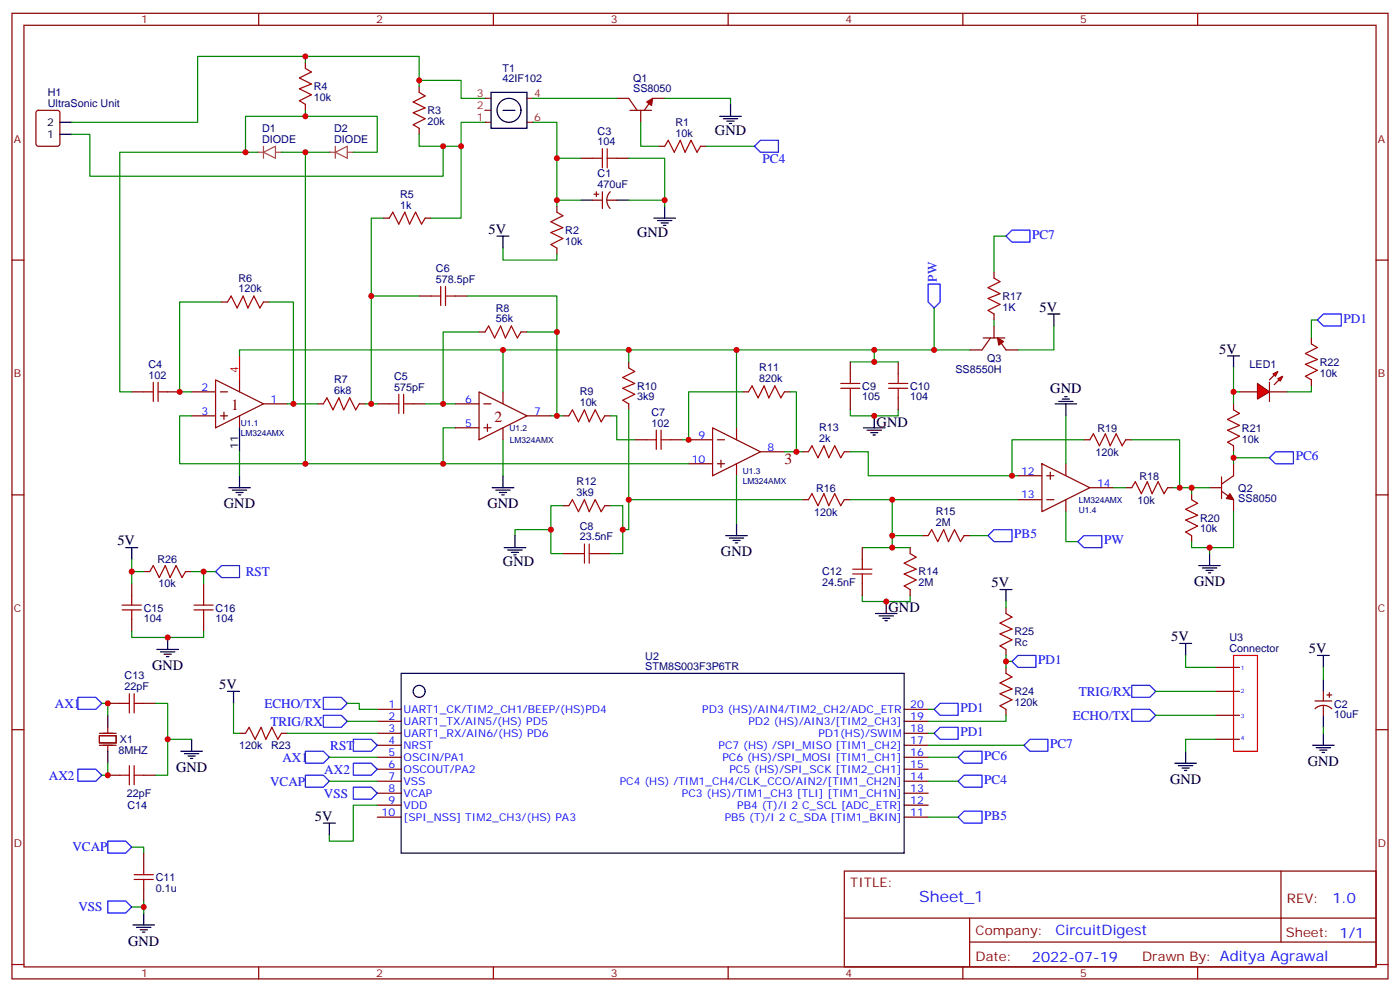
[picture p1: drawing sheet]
<svg xmlns="http://www.w3.org/2000/svg" width="412mm" height="292mm" viewBox="0 0 412 292" stroke-linecap="round" stroke-linejoin="round" font-family="sans-serif">
<g fill="none" stroke="#870000" stroke-width=".35">
<path d="M3.5 3.9h405.4v284.4h-405.4zM7.1 7.4h398.2v277.3h-398.2zM76.2 3.9v3.5M145.3 3.9v3.5M214.5 3.9v3.5M283.6 3.9v3.5M352.8 3.9v3.5M3.5 76.6h3.6M405.3 76.6h3.6M56.4 115.4h7.1M63.5 111.9l14.1 7-14.1 7.1zM64.9 115.4h2.1"/>
<path d="M70.6 111.9v3.5M77.6 118.9h7.1M134.1 118.9h7M141.1 115.4l14.1 7-14.1 7.1zM142.5 118.9h2.1M148.2 115.4v3.5M56.4 122.4h7.1M64.9 122.4h2.1M66 121.4v2.1M70.6 122.4v3.6M134.1 126h7M142.5 126h2.1"/>
<path d="M143.6 124.9v2.1M148.2 126v3.5M155.2 122.4h7.1M202.8 129.5h7.1M202.8 136.6h7.1M209.9 126l14.1 7-14.1 7.1zM211.3 129.5h2.1M211.3 136.6h2.1M212.4 135.5v2.1M217 126v3.5M217 136.6v3.5M224 133h7.1"/>
<path d="M306.9 136.6l14.1 7-14.1 7.1zM309.4 139v2.1M314 136.6v3.5M3.5 145.7h3.6M299.9 147.1h7M299.9 140.1h7M308.3 147.1h2.1M308.3 140.1h2.1M314 147.1v3.6M321 143.6h7.1M405.3 145.7h3.6M3.5 214.9h3.6"/>
<path d="M111.1 208.9h7.1M111.1 212.4h7.1M111.1 215.9h7.1M111.1 219.5h7.1M266.3 208.9h7.1M266.3 212.4h7.1M266.3 215.9h7.1M266.3 219.5h7.1M405.3 214.9h3.6M111.1 223h7.1M111.1 226.5h7.1M111.1 230h7.1"/>
<path d="M111.1 233.6h7.1M111.1 237.1h7.1M266.3 223h7.1M266.3 226.5h7.1M266.3 230h7.1M266.3 233.6h7.1M266.3 237.1h7.1M111.1 240.6h7.1M248.7 256.5h156.6v28.2h-156.6zM266.3 240.6h7.1M377.3 256.5v20.9M248.7 270.4h156.5"/>
<path d="M285.6 277.4h119.6M285.6 270.4v14.1M3.5 284h3.6M76.2 284.7v3.6M145.3 284.7v3.6M214.5 284.7v3.6M283.6 284.7v3.6M352.8 284.7v3.6M405.3 284h3.6"/>
</g>
<path d="M70.6 104.8v7.1" fill="none" stroke="#f00" stroke-width=".35"/>
<g fill="none" stroke="#000" stroke-width=".35">
<path d="M70.6 126v7M118.2 198.3h148.1v52.9h-148.1z"/>
<circle cx="123.5" cy="203.6" r="1.76"/>
</g>
<g fill="#8c2424">
<circle cx="142.9" cy="36" r=".18"/>
<circle cx="142.9" cy="32.5" r=".18"/>
<circle cx="142.9" cy="29" r=".18"/>
<circle cx="157" cy="29" r=".18"/>
<circle cx="157" cy="36" r=".18"/>
</g>
<path d="M142.9 29h1.7M142.9 36h1.7M142.9 32.5h1.7M155.2 29h1.8M155.2 36h1.8" fill="none" stroke="#8c2424" stroke-width=".35"/>
<path d="M144.6 27.2h10.6v10.6h-10.6z" fill="none" stroke="#000" stroke-width=".35"/>
<circle cx="149.9" cy="32.5" r="3.5" fill="#fff" stroke="#000" stroke-width=".35"/>
<path d="M148.2 32.5h3.5" fill="none" stroke="#000" stroke-width=".35"/>
<path d="M77.6 44.8l3.5-1.7v3.5zM77.6 43.1v3.5" fill="none" stroke="#a64a4a" stroke-width=".35"/>
<g fill="#a64a4a">
<circle cx="82.9" cy="44.8" r=".18"/>
<circle cx="75.8" cy="44.8" r=".18"/>
</g>
<path d="M75.8 44.8h1.8M81.1 44.8h1.8M98.8 44.8l3.5-1.7v3.5zM98.8 43.1v3.5" fill="none" stroke="#a64a4a" stroke-width=".35"/>
<g fill="#a64a4a">
<circle cx="104.1" cy="44.8" r=".18"/>
<circle cx="97" cy="44.8" r=".18"/>
</g>
<path d="M97 44.8h1.8M102.3 44.8h1.8" fill="none" stroke="#a64a4a" stroke-width=".35"/>
<g fill="none" stroke="#870000" stroke-width=".35">
<path d="M90 18.4v1.7M10.8 32.7l.5-.2h5.6l.7 .4v9.5l-.4 .6-5.9 .1-.7-.5v-9.4zM90 30.7v1.8M123.5 25.4v1.8M123.5 37.8v1.7M181.7 29h3.5l2.5 3.5M185.6 32.5h6.3M188.7 32.5v3.5M195.8 29h-3.5l-2.5 3.5M171.1 46.6h3.5M174.6 58.9h2.8M175 57.2h1.4"/>
<path d="M175.7 56.5v1.4M177.4 56.5v4.9M178.9 58.9h2.8M179.8 56.5a3.5 3.5 0 0 0-.1 4.9M181.7 46.6h3.5M194 43.1h1.8M206.4 43.1h1.7M112.9 64.2h1.8M125.2 64.2h1.8M164 60.7v1.8M164 73.1v1.7M65.3 88.9h1.7"/>
<path d="M77.6 88.9h1.8M123.5 87.2h3.5M134.1 87.2h3.5M141.1 97.8h1.8M153.5 97.8h1.7M289.6 99.5h6.4M291.7 99.5l-2.4 3.5h-3.5M292.8 80.1v1.8M292.8 92.5v1.7M292.8 96v3.5M293.9 99.5l2.4 3.5h3.6M38.8 115.4h3.5"/>
<path d="M49.4 115.4h3.5M93.5 118.9h1.7M105.8 118.9h1.8M111.1 118.9h3.6M121.7 118.9h3.5M185.2 106.6v1.7M185.2 118.9v1.8M218.7 115.4h1.8M231.1 115.4h1.7M250.5 106.6v3.5M250.5 117.2v3.5M264.6 106.6v3.5"/>
<path d="M264.6 117.2v3.5M165.8 122.4h1.8M178.2 122.4h1.7M187 129.5h3.5M197.6 129.5h3.5M236.4 133h1.7M248.7 133h1.8M319.3 129.5h1.7M331.6 129.5h1.8M363.4 136.6v3.5l-3.6 2.5M165.8 148.9h1.8M178.2 148.9h1.7"/>
<path d="M236.4 147.1h1.7M248.7 147.1h1.8M271.6 157.7h1.8M284 157.7h1.8M331.6 143.6h1.8M344 143.6h1.7M351 145.4v1.7M351 157.7v1.8M356.3 143.6h3.5M359.8 144.7l3.6 2.4v3.6M359.8 140.4v6.4M165.8 163h3.5"/>
<path d="M176.4 163h3.5M254 161.3v3.5M254 171.8v3.6M268.1 161.3v1.7M268.1 173.6v1.8M29.3 216.6h4.9v2.2h-4.9zM29.3 215.9h4.9M29.3 219.5h4.9M31.7 214.2v1.7M31.7 219.5v1.7M387.3 206.4h5M387.4 208.7a3.5 3.5 0 0 1 4.9 0"/>
<path d="M389.8 203.6v2.8M389.8 207.8v2.8M390.9 204.6h1.4M391.6 203.9v1.5"/>
</g>
<g fill="none" stroke="#000" stroke-width=".35">
<path d="M17.6 39.5h3.6M17.6 36h3.6M212 34.3h6.4M213.1 35h4.2M214.1 35.7h2.2M214.8 36.4h.7M215.2 30.7v3.6M171.1 58.9h3.5M181.7 58.9h3.5M146.4 69.5h3.5M148.2 69.5v3.6M192.6 64.2h6.4"/>
<path d="M193.7 64.9h4.2M194.7 65.7h2.1M195.4 66.4h.7M195.8 60.7v3.5M308.7 92.5h3.5M310.4 92.5v3.5M310.8 118.9h6.3M311.9 118.2h4.2M312.9 117.5h2.1M313.6 116.8h.7M314 118.9v3.5M254.4 126h6.3"/>
<path d="M255.4 126.7h4.2M256.5 127.4h2.1M257.2 128.1h.7M257.5 122.4v3.6M67.4 143.6h6.3M68.4 144.3h4.3M69.5 145h2.1M70.2 145.7h.7M70.6 140.1v3.5M145 143.6h6.3M146 144.3h4.3M147.1 145h2.1"/>
<path d="M147.8 145.7h.7M148.2 140.1v3.5M151.7 157.7v3.6M213.8 157.7h6.3M214.8 158.4h4.3M215.9 159.1h2.1M216.6 159.8h.7M217 154.2v3.5M148.5 161.3h6.4M149.6 162h4.2M150.6 162.7h2.2M151.3 163.4h.7"/>
<path d="M261.1 177.1v3.6M353.1 166.5h6.4M354.2 167.3h4.2M355.2 168h2.2M356 168.7h.7M356.3 163v3.5M257.9 180.7h6.3M258.9 181.4h4.3M260 182.1h2.1M260.7 182.8h.7M31.7 210.6v3.6M389.8 200.1v3.5"/>
<path d="M389.8 210.6v3.6M31.7 221.2v3.6"/>
</g>
<g fill="#870000" stroke="#870000" stroke-width=".35">
<path d="M190.5 30l1.8-1-.4 2.1z"/>
<path d="M362.3 145.4l1.1 1.7-2.2-.3z"/>
<path d="M293.9 99.5l1.7 1.1-1.4 1z"/>
</g>
<g fill="none" stroke="#a10000" stroke-width=".35">
<path d="M90 20.1l1.7 1.1-3.5 1.8 3.5 1.7-3.5 1.4 3.5 1.8-3.5 1.8 1.8 1M123.5 27.2l1.7 1.1-3.5 1.7 3.5 1.8-3.5 1.4 3.5 1.8-3.5 1.7 1.8 1.1M174.6 46.6h2.8M177.4 43.8v5.6M178.9 46.6h2.8M178.9 43.8v5.6M195.8 43.1l1-1.8 1.8 3.5 1.8-3.5 1.4 3.5 1.8-3.5 1.7 3.5 1.1-1.7M114.7 64.2l1-1.7 1.8 3.5 1.7-3.5 1.4 3.5 1.8-3.5 1.8 3.5 1-1.8M164 62.5l1.8 1-3.5 1.8 3.5 1.8-3.5 1.4 3.5 1.7-3.5 1.8 1.7 1.1M67 88.9l1.1-1.7 1.7 3.5 1.8-3.5 1.4 3.5 1.8-3.5 1.8 3.5 1-1.8M127 87.2h2.8M129.8 84.3v5.7"/>
<path d="M131.2 87.2h2.9M131.2 84.3v5.7M142.9 97.8l1-1.8 1.8 3.5 1.8-3.5 1.4 3.5 1.7-3.5 1.8 3.5 1.1-1.7M292.8 81.9l1.8 1-3.6 1.8 3.6 1.8-3.6 1.4 3.6 1.7-3.6 1.8 1.8 1.1M42.3 115.4h2.9M45.2 112.6v5.6M46.6 115.4h2.8M46.6 112.6v5.6M95.2 118.9l1.1-1.7 1.8 3.5 1.7-3.5 1.4 3.5 1.8-3.5 1.8 3.5 1-1.8M114.7 118.9h2.8M117.5 116.1v5.6M118.9 118.9h2.8"/>
<path d="M118.9 116.1v5.6M185.2 108.3l1.8 1.1-3.6 1.8 3.6 1.7-3.6 1.4 3.6 1.8-3.6 1.8 1.8 1M220.5 115.4l1-1.8 1.8 3.6 1.8-3.6 1.4 3.6 1.7-3.6 1.8 3.6 1.1-1.8M247.6 114.3h5.7M247.6 112.9h5.7M250.5 110.1v2.8M250.5 114.3v2.9M261.8 114.3h5.6M261.8 112.9h5.6M264.6 110.1v2.8M264.6 114.3v2.9M167.6 122.4l1-1.7 1.8 3.5 1.8-3.5 1.4 3.5 1.7-3.5 1.8 3.5 1.1-1.8"/>
<path d="M190.5 129.5h2.8M193.3 126.7v5.6M194.7 129.5h2.9M194.7 126.7v5.6M238.1 133l1.1-1.7 1.7 3.5 1.8-3.5 1.4 3.5 1.8-3.5 1.7 3.5 1.1-1.8M321 129.5l1.1-1.8 1.7 3.6 1.8-3.6 1.4 3.6 1.8-3.6 1.8 3.6 1-1.8M167.6 148.9l1-1.8 1.8 3.6 1.8-3.6 1.4 3.6 1.7-3.6 1.8 3.6 1.1-1.8M238.1 147.1l1.1-1.7 1.7 3.5 1.8-3.5 1.4 3.5 1.8-3.5 1.7 3.5 1.1-1.8M273.4 157.7l1.1-1.7 1.7 3.5 1.8-3.5 1.4 3.5 1.8-3.5 1.7 3.5 1.1-1.8M333.4 143.6l1-1.7 1.8 3.5 1.8-3.5 1.4 3.5 1.7-3.5 1.8 3.5 1.1-1.8M351 147.1l1.8 1.1-3.6 1.8 3.6 1.7-3.6 1.4 3.6 1.8-3.6 1.8 1.8 1M169.3 163h2.9"/>
<path d="M172.2 160.2v5.6M173.6 163h2.8M173.6 160.2v5.6M251.2 169h5.6M251.2 167.6h5.6M254 164.8v2.8M254 169v2.8M268.1 163l1.8 1.1-3.6 1.7 3.6 1.8-3.6 1.4 3.6 1.8-3.6 1.7 1.8 1.1"/>
</g>
<g fill="none" stroke="#008700" stroke-width=".35">
<path d="M90 16.6v1.8M21.2 39.5h5.3v12.4h104v-8.8M90 32.5v1.8h-17.7v10.5h3.5M90 34.3h21.1v10.5h-7M123.5 25.4v-1.7h12.3v5.3h7.1M123.5 23.7v-7.1h-65.3v19.4h-37M142.9 36h-7.1v7.1h-12.3v-3.6M157 36h7v22.9M157 29h24.7M188.7 36v7.1h5.3M195.8 29h19.4v1.7M72.3 44.8h-37v70.6h3.5"/>
<path d="M82.9 44.8h14.1M90 44.8v91.8h-37.1v-14.2h3.5M135.8 43.1v21.1h-8.8M164 46.6h7.1M171.1 58.9h-7.1v1.8M185.2 46.6h10.6v14.1M185.2 58.9h10.6M208.1 43.1h14.1M112.9 64.2h-3.5v54.7M148.2 73.1v3.5h15.8v-1.8M296.3 69.5h-3.5v10.6M65.3 88.9h-12.4v26.5h3.5"/>
<path d="M79.4 88.9h7v30h-1.7M109.4 87.2h14.1M137.6 87.2h26.4v10.6M141.1 97.8h-10.6v21.1M155.2 97.8h8.8v24.6h-1.7M275.2 90.7v12.3M292.8 94.2v1.8M310.4 96v7h-10.5M86.4 118.9h7.1M107.6 118.9h3.5M125.2 118.9h8.9M148.2 103v12.4"/>
<path d="M185.2 103v3.6M217 103v23M218.7 115.4h-15.9v14.1h-1.7M232.8 115.4h1.8v17.6h-3.5M250.5 106.6h14.1M257.5 103v3.6M285.8 103h-215.2v1.8M70.6 133v7.1M130.5 136.6h72.3M134.1 126h-3.6v10.6h-40.5M148.2 129.5v10.6M164 122.4h1.8"/>
<path d="M179.9 122.4h1.8v7.1h5.3M185.2 120.7v35.3h-1.8M234.6 133h1.8M250.5 120.7v1.7h14.1v-1.7M250.5 133h5.3v7.1h44.1M314 122.4v14.2M319.3 129.5h-21.2v10.6M333.4 129.5h14.1v14.1h-1.8M162.3 156h-10.6v1.7M165.8 148.9h-3.5v14.1h3.5M179.9 148.9h3.5v14.1h-3.5M185.2 147.1h51.2"/>
<path d="M217 140.1v14.1M250.5 147.1h49.4M262.8 147.1v14.2M262.8 157.7h8.8M285.8 157.7h5.2M314 150.7v8.8h3.5M328.1 143.6h3.5M254 175.4v1.7h14.1v-1.7M254 161.3h14.1"/>
</g>
<path d="M298.1 67.8h5.3v3.5h-5.3l-1.8-1.8zM273.4 83.6h3.5v5.3l-1.7 1.8-1.8-1.8zM291 157.7l1.8-1.7h5.3v3.5h-5.3zM317.5 159.5l1.8-1.8h5.3v3.6h-5.3z" fill="none" stroke="#00f" stroke-width=".35"/>
<g fill="#f00" stroke="#870000" stroke-width=".35">
<path d="M370.4 112.9l3.5 2.5-3.5 2.1z"/>
<path d="M373.9 112.6v5.6z"/>
</g>
<g fill="#870000" stroke="#870000" stroke-width=".35">
<path d="M373.9 111.9l1.5-1.4z"/>
<path d="M375.4 113.3l1.4-1.4z"/>
</g>
<g fill="#f00" stroke="#870000" stroke-width=".35">
<path d="M375 110.1l1.4-.7-.7 1.4z"/>
<path d="M376.4 111.5l1.4-.7-.7 1.4z"/>
</g>
<g fill="none" stroke="#870000" stroke-width=".35">
<path d="M386.3 99.5v1.8M363.4 118.9v1.8M365.1 115.4h5.3M373.9 115.4h5.3M386.3 111.9v1.7M363.4 131.3v1.7M38.8 171.8v3.6M42.3 168.3h1.8M54.7 168.3h1.7M60 171.8v3.6M296.3 178.9v1.8M38.8 182.4v3.5"/>
<path d="M60 182.4v3.5M296.3 191.2v1.8M296.3 196.5v1.8M358.1 196.5h7M31.7 207.1h3.6M42.3 207.1h3.6M70.6 215.9h1.7M82.9 215.9h1.8M296.3 208.9v1.7M358.1 210.6h7M358.1 217.7h7M358.1 203.6h7"/>
<path d="M31.7 228.3h3.6M42.3 228.3h3.6M42.3 251.2v3.5M42.3 261.8v3.5"/>
</g>
<g fill="none" stroke="#008700" stroke-width=".35">
<path d="M388.1 94.2h-1.8v5.3M363.4 108.3v10.6M363.4 115.4h1.7M386.3 113.6v1.8h-7.1M363.4 133v3.6M363.4 134.8h10.5M347.5 143.6h8.8M351 143.6v1.8M363.4 150.7v10.6h-12.4v-1.8M38.8 164.8v3.5M42.3 168.3h-3.5v3.5M56.4 168.3h3.6v3.5"/>
<path d="M60 168.3h3.5M296.3 177.1v1.8M356.3 161.3v1.7M38.8 185.9v1.8h21.2v-1.8M296.3 193v3.5M296.3 194.8h1.8M349.2 193v3.5h8.9M389.8 196.5v3.6M30 207.1h1.7v3.5M45.9 207.1h3.5v21.2h-3.5M49.4 217.7h7M68.8 207.1v8.8h1.8"/>
<path d="M84.7 215.9h26.4M102.3 207.1h3.5v1.8h5.3M102.3 212.4h8.8M273.4 219.5h28.2M273.4 215.9h1.8M273.4 208.9h1.8M296.3 210.6v1.8h-22.9M340.4 203.6h17.7M340.4 210.6h17.7M358.1 217.7h-8.9v3.5M389.8 214.2v1.7M31.7 224.8v3.5h-1.7"/>
<path d="M97 223h14.1M97 230h14.1M111.1 237.1h-7v10.6h-7.1v-1.8M273.4 223h8.8M273.4 230h8.8M38.8 249.4h3.5v1.8M273.4 240.6h8.8M42.3 265.3v1.8h-3.5M42.3 267.1v1.8"/>
</g>
<g fill="none" stroke="#a10000" stroke-width=".35">
<path d="M386.3 101.3l1.8 1-3.6 1.8 3.6 1.8-3.6 1.4 3.6 1.7-3.6 1.8 1.8 1.1M363.4 120.7l1.7 1-3.5 1.8 3.5 1.8-3.5 1.4 3.5 1.7-3.5 1.8 1.8 1.1M36 179.6h5.6M36 178.2h5.6M38.8 175.4v2.8M38.8 179.6v2.8M44.1 168.3l1.1-1.8 1.7 3.6 1.8-3.6 1.4 3.6 1.8-3.6 1.7 3.6 1.1-1.8M57.1 179.6h5.7M57.1 178.2h5.7M60 175.4v2.8M60 179.6v2.8M296.3 198.3l1.8 1.1-3.5 1.7 3.5 1.8-3.5 1.4 3.5 1.8-3.5 1.7 1.7 1.1"/>
<path d="M296.3 180.7l1.8 1-3.5 1.8 3.5 1.7-3.5 1.5 3.5 1.7-3.5 1.8 1.7 1M35.3 207.1h2.8M38.1 204.3v5.6M39.5 207.1h2.8M39.5 204.3v5.6M72.3 215.9l1.1-1.7 1.7 3.5 1.8-3.5 1.4 3.5 1.8-3.5 1.7 3.5 1.1-1.8M35.3 228.3h2.8M38.1 225.5v5.6M39.5 225.5v5.6M39.5 228.3h2.8M39.5 259h5.7M39.5 257.6h5.7"/>
<path d="M42.3 254.7v2.9M42.3 259v2.8"/>
</g>
<g fill="none" stroke="#000" stroke-width=".35">
<path d="M361.6 104.8h3.5M363.4 104.8v3.5M37 161.3h3.6M38.8 161.3v3.5M294.6 173.6h3.5M296.3 173.6v3.5M46.2 191.2h6.4M47.3 191.9h4.2M48.3 192.7h2.1M49 193.4h.7M49.4 187.7v3.5M347.5 189.5h3.5"/>
<path d="M349.2 189.5v3.5M388.1 193h3.5M389.8 193v3.5M56.4 217.7v3.5M67 203.6h3.6M68.8 203.6v3.5M386.6 219.5h6.4M389.8 215.9v3.6M53.3 221.2h6.3M54.3 221.9h4.3M55.4 222.6h2.1M56.1 223.3h.7"/>
<path d="M346.1 224.8h6.3M347.1 225.5h4.3M348.2 226.2h2.1M348.9 226.9h.7M349.2 221.2v3.6M387.7 220.2h4.2M388.8 220.9h2.1M389.5 221.6h.7M95.2 242.4h3.6M97 242.4v3.5M39.2 272.4h6.3M40.2 273.1h4.2"/>
<path d="M41.3 273.8h2.1M42 274.5h.7M42.3 268.9v3.5"/>
</g>
<g fill="none" stroke="#00f" stroke-width=".35">
<path d="M222.2 43.1l1.8-1.8h5.3v3.5h-5.3zM389.8 92.5h5.3v3.5h-5.3l-1.7-1.8zM373.9 134.8l1.8-1.8h5.3v3.6h-5.3zM63.5 168.3l1.8-1.8h5.3v3.6h-5.3zM298.1 194.8l1.8-1.8h5.3v3.5h-5.3zM22.9 205.4h5.3l1.8 1.7-1.8 1.8h-5.3zM95.2 210.6h5.3l1.8 1.8-1.8 1.8h-5.3zM95.2 205.4h5.3l1.8 1.7-1.8 1.8h-5.3zM104.1 217.7h5.3l1.7 1.8-1.7 1.7h-5.3zM275.2 208.9l1.7-1.8h5.3v3.5h-5.3zM275.2 215.9l1.7-1.7h5.3v3.5h-5.3zM303.4 217.7h5.3v3.5h-5.3l-1.8-1.7z"/>
<path d="M333.4 201.8h5.3l1.7 1.8-1.7 1.8h-5.3zM333.4 208.9h5.3l1.7 1.7-1.7 1.8h-5.3zM22.9 226.5h5.3l1.8 1.8-1.8 1.7h-5.3zM90 228.3h5.2l1.8 1.7-1.8 1.8h-5.2zM90 221.2h5.2l1.8 1.8-1.8 1.8h-5.2zM104.1 231.8h5.3l1.7 1.8-1.7 1.7h-5.3zM104.1 224.8h5.3l1.7 1.7-1.7 1.8h-5.3zM282.2 230l1.8-1.7h5.3v3.5h-5.3zM282.2 223l1.8-1.8h5.3v3.6h-5.3zM31.7 247.7h5.3l1.8 1.7-1.8 1.8h-5.3zM282.2 240.6l1.8-1.7h5.3v3.5h-5.3zM31.7 265.3h5.3l1.8 1.8-1.8 1.8h-5.3z"/>
</g>
<path d="M363.4 193h7v28.2h-7z" fill="none" stroke="#f00" stroke-width=".35"/>
<g fill="#c00">
<circle cx="164" cy="58.9" r=".88"/>
<circle cx="195.8" cy="58.9" r=".88"/>
<circle cx="164" cy="46.6" r=".88"/>
<circle cx="123.5" cy="23.7" r=".88"/>
<circle cx="90" cy="16.6" r=".88"/>
<circle cx="90" cy="34.3" r=".88"/>
<circle cx="90" cy="44.8" r=".88"/>
<circle cx="72.3" cy="44.8" r=".88"/>
<circle cx="130.5" cy="43.1" r=".88"/>
<circle cx="52.9" cy="115.4" r=".88"/>
<circle cx="86.4" cy="118.9" r=".88"/>
<circle cx="109.4" cy="118.9" r=".88"/>
<circle cx="135.8" cy="43.1" r=".88"/>
<circle cx="148.2" cy="103" r=".88"/>
<circle cx="130.5" cy="118.9" r=".88"/>
<circle cx="164" cy="97.8" r=".88"/>
<circle cx="109.4" cy="87.2" r=".88"/>
<circle cx="164" cy="122.4" r=".88"/>
<circle cx="90" cy="136.6" r=".88"/>
<circle cx="130.5" cy="136.6" r=".88"/>
<circle cx="185.2" cy="103" r=".88"/>
<circle cx="202.8" cy="129.5" r=".88"/>
<circle cx="217" cy="103" r=".88"/>
<circle cx="183.4" cy="156" r=".88"/>
<circle cx="234.6" cy="133" r=".88"/>
<circle cx="185.2" cy="147.1" r=".88"/>
<circle cx="162.3" cy="156" r=".88"/>
<circle cx="257.5" cy="103" r=".88"/>
<circle cx="257.5" cy="106.6" r=".88"/>
<circle cx="257.5" cy="122.4" r=".88"/>
<circle cx="261.1" cy="177.1" r=".88"/>
<circle cx="262.8" cy="147.1" r=".88"/>
<circle cx="262.8" cy="161.3" r=".88"/>
<circle cx="262.8" cy="157.7" r=".88"/>
<circle cx="275.2" cy="103" r=".88"/>
<circle cx="298.1" cy="140.1" r=".88"/>
<circle cx="347.5" cy="143.6" r=".88"/>
<circle cx="351" cy="143.6" r=".88"/>
<circle cx="356.3" cy="161.3" r=".88"/>
<circle cx="363.4" cy="115.4" r=".88"/>
<circle cx="363.4" cy="134.8" r=".88"/>
<circle cx="296.3" cy="194.8" r=".88"/>
<circle cx="31.8" cy="207.1" r=".88"/>
<circle cx="31.8" cy="228.3" r=".88"/>
<circle cx="49.4" cy="217.7" r=".88"/>
<circle cx="42.3" cy="267.1" r=".88"/>
<circle cx="49.4" cy="187.7" r=".88"/>
<circle cx="38.8" cy="168.3" r=".88"/>
<circle cx="60" cy="168.3" r=".88"/>
</g>
<g font-size="4.6" fill="#800">
<text x="68.1" y="120.7">1</text>
<text x="145.7" y="124.2">2</text>
<text x="231.1" y="136.6">3</text>
</g>
<text font-size="4.6" fill="#00f" x="270.8" y="265.5">Sheet_1</text>
<g font-size="4.2">
<text x="210.6" y="39.9">GND</text>
<text x="143.9" y="68.8">5V</text>
<text x="187.7" y="69.9">GND</text>
<text x="306.2" y="91.8">5V</text>
<text x="359.1" y="104.1">5V</text>
<text x="309.4" y="115.7">GND</text>
<text x="258.2" y="125.7">GND</text>
<text x="66" y="149.7">GND</text>
<text x="143.6" y="149.7">GND</text>
<text x="34.6" y="160.5">5V</text>
<text x="148.2" y="166.5">GND</text>
<text x="212.4" y="163.8">GND</text>
<text x="292.1" y="172.9">5V</text>
<text x="351.7" y="172.6">GND</text>
<text x="261.8" y="180.3">GND</text>
<text x="345" y="188.8">5V</text>
<text x="44.8" y="197.3">GND</text>
<text x="385.6" y="192.3">5V</text>
<text x="64.6" y="202.9">5V</text>
<text x="51.9" y="227.3">GND</text>
<text x="385.2" y="225.5">GND</text>
<text x="344.7" y="230.8">GND</text>
<text x="92.8" y="241.7">5V</text>
<text x="37.7" y="278.5">GND</text>
</g>
<g font-size="4.2" fill="#00f">
<text x="392.5" y="265.8">1.0</text>
<text x="310.9" y="275.3">CircuitDigest</text>
<text x="304" y="283.1">2022-07-19</text>
</g>
<g font-size="3.9" fill="#00f">
<text x="224.6" y="47.9">PC4</text>
<text x="304.1" y="70.3">PC7</text>
<text x="275.9" y="83" transform="rotate(-90 275.9 83)">PW</text>
<text x="395.8" y="95">PD1</text>
<text x="381.7" y="135.6">PC6</text>
<text x="298.8" y="158.5">PB5</text>
<text x="325.2" y="160.3">PW</text>
<text x="72.4" y="169.6">RST</text>
<text x="305.8" y="195.5">PD1</text>
<text x="16.2" y="208.4">AX1</text>
<text x="77.9" y="208.4">ECHO/TX</text>
<text x="282.9" y="209.7">PD1</text>
<text x="317.8" y="204.9">TRIG/RX</text>
<text x="79.7" y="213.7">TRIG/RX</text>
<text x="316" y="211.9">ECHO/TX</text>
<text x="97.3" y="220.7">RST</text>
<text x="282.9" y="216.7">PD1</text>
<text x="309.4" y="220.2">PC7</text>
<text x="83.2" y="224.3">AX1</text>
<text x="95.5" y="227.8">AX2</text>
<text x="289.9" y="223.8">PC6</text>
<text x="14.4" y="229.6">AX2</text>
<text x="79.6" y="231.3">VCAP</text>
<text x="289.9" y="230.8">PC4</text>
<text x="95.4" y="234.8">VSS</text>
<text x="289.9" y="241.4">PB5</text>
<text x="21.3" y="250.7">VCAP</text>
<text x="23.1" y="268.4">VSS</text>
</g>
<g font-size="3.9" fill="#800">
<text x="250.5" y="261.1">TITLE:</text>
<text x="379.1" y="265.8">REV:</text>
<text x="287.4" y="275.3">Company:</text>
<text x="378.7" y="275.9">Sheet: 1/1</text>
<text x="287.4" y="283">Date:</text>
<text x="336.4" y="283.1">Drawn By: Aditya Agrawal</text>
</g>
<g font-size="3.2" fill="#800">
<text x="41.6" y="6.9">1</text>
<text x="110.8" y="6.9">2</text>
<text x="179.9" y="6.9">3</text>
<text x="249.1" y="6.9">4</text>
<text x="318.2" y="6.9">5</text>
<text x="4.1" y="42">A</text>
<text x="405.9" y="42">A</text>
<text x="4.1" y="111.2">B</text>
<text x="405.9" y="111.2">B</text>
<text x="4.1" y="180.3">C</text>
<text x="405.9" y="180.3">C</text>
<text x="4.1" y="249.4">D</text>
<text x="405.9" y="249.4">D</text>
<text x="41.6" y="287.7">1</text>
<text x="110.8" y="287.7">2</text>
<text x="179.9" y="287.7">3</text>
<text x="249.1" y="287.7">4</text>
<text x="318.2" y="287.7">5</text>
</g>
<g font-size="3.2" fill="#000080">
<text x="148" y="21.1">T1</text>
<text x="14.1" y="28.2">H1</text>
<text x="92.4" y="29.7">10k</text>
<text x="92.4" y="26.6">R4</text>
<text x="148" y="24.2">42IF102</text>
<text x="186.5" y="27.2">SS8050</text>
<text x="186.5" y="24.1">Q1</text>
<text x="14.1" y="31.4">UltraSonic Unit</text>
<text x="125.9" y="33.7">R3</text>
<text x="77.2" y="39">D1</text>
<text x="98.4" y="38.9">D2</text>
<text x="125.9" y="36.8">20k</text>
<text x="176.1" y="39.6">C3</text>
<text x="199" y="40.3">10k</text>
<text x="199" y="37.2">R1</text>
<text x="77.2" y="42">DIODE</text>
<text x="98.4" y="42">DIODE</text>
<text x="176.1" y="42.7">104</text>
<text x="176" y="52.2">C1</text>
<text x="117.8" y="58.3">R5</text>
<text x="176" y="55.4">470uF</text>
<text x="117.8" y="61.4">1k</text>
<text x="166.5" y="69">R2</text>
<text x="166.5" y="72.1">10k</text>
<text x="70.2" y="82.9">R6</text>
<text x="128.4" y="83.3">578.5pF</text>
<text x="128.4" y="80.2">C6</text>
<text x="70.2" y="86.1">120k</text>
<text x="295.3" y="88.3">R17</text>
<text x="146.1" y="94.9">56k</text>
<text x="146.1" y="91.7">R8</text>
<text x="295.3" y="91.5">1K</text>
<text x="290.8" y="106.7">Q3</text>
<text x="388.8" y="107.7">R22</text>
<text x="43.8" y="111.5">102</text>
<text x="43.8" y="108.4">C4</text>
<text x="98.4" y="112.9">R7</text>
<text x="116.1" y="112">C5</text>
<text x="223.7" y="112.6">820k</text>
<text x="223.7" y="109.4">R11</text>
<text x="281.4" y="109.9">SS8550H</text>
<text x="368.1" y="108.3">LED1</text>
<text x="388.8" y="110.9">10k</text>
<text x="98.4" y="116.1">6k8</text>
<text x="116.1" y="115">575pF</text>
<text x="170.8" y="119.6">10k</text>
<text x="170.8" y="116.4">R9</text>
<text x="187.7" y="117.9">3k9</text>
<text x="187.7" y="114.8">R10</text>
<text x="254" y="117.9">105</text>
<text x="254" y="114.8">C9</text>
<text x="268.1" y="117.9">104</text>
<text x="268.1" y="114.8">C10</text>
<text x="191.9" y="125.6">102</text>
<text x="191.9" y="122.6">C7</text>
<text x="241.3" y="130.2">2k</text>
<text x="241.3" y="127">R13</text>
<text x="323.3" y="127.1">R19</text>
<text x="365.8" y="130.3">10k</text>
<text x="365.8" y="127.1">R21</text>
<text x="322.7" y="134.2">120k</text>
<text x="169.8" y="142.9">R12</text>
<text x="335.6" y="141.2">R18</text>
<text x="169.8" y="146.1">3k9</text>
<text x="240.4" y="144.8">R16</text>
<text x="335.1" y="148.3">10k</text>
<text x="364.8" y="147.9">SS8050</text>
<text x="364.8" y="144.8">Q2</text>
<text x="239.8" y="151.8">120k</text>
<text x="275.7" y="154.9">2M</text>
<text x="275.7" y="151.7">R15</text>
<text x="353.5" y="153.6">R20</text>
<text x="170.8" y="159.1">23.5nF</text>
<text x="170.8" y="156.1">C8</text>
<text x="353.5" y="156.8">10k</text>
<text x="46.4" y="165.9">R26</text>
<text x="46.7" y="173">10k</text>
<text x="242.2" y="172.5">24.5nF</text>
<text x="242.2" y="169.5">C12</text>
<text x="270.6" y="172.6">2M</text>
<text x="270.6" y="169.4">R14</text>
<text x="42.3" y="183.2">104</text>
<text x="42.3" y="180.1">C15</text>
<text x="63.5" y="183.2">104</text>
<text x="63.5" y="180.1">C16</text>
<text x="298.8" y="190.2">Rc</text>
<text x="298.8" y="187.1">R25</text>
<text x="362.1" y="191.9">Connector</text>
<text x="362.1" y="188.9">U3</text>
<text x="190.1" y="197.2">STM8S003F3P6TR</text>
<text x="190.1" y="194.2">U2</text>
<text x="36.7" y="203.2">22pF</text>
<text x="36.7" y="200">C13</text>
<text x="298.8" y="207.9">120k</text>
<text x="298.8" y="204.7">R24</text>
<text x="393" y="208.4">C2</text>
<text x="393" y="211.4">10uF</text>
<text x="35.3" y="218.8">X1</text>
<text x="70.5" y="220.6">120k</text>
<text x="79.9" y="220.6">R23</text>
<text x="34.9" y="222">8MHZ</text>
<text x="37.4" y="234.7">22pF</text>
<text x="37.5" y="238.3">C14</text>
<text x="45.9" y="262.6">0.1u</text>
<text x="45.9" y="259.4">C11</text>
</g>
<g font-size="3.2" fill="#8d2323">
<text x="140.5" y="28.6">3</text>
<text x="157.3" y="28.6">4</text>
<text x="140.5" y="35.7">1</text>
<text x="140.5" y="32.1">2</text>
<text x="157.3" y="35.7">6</text>
</g>
<g font-size="3.2">
<text x="13.9" y="40.6">1</text>
<text x="13.9" y="37.1">2</text>
<text x="70.2" y="132.1" transform="rotate(-90 70.2 132.1)">11</text>
</g>
<text font-size="3.2" fill="#f00" x="70.2" y="109.7" transform="rotate(-90 70.2 109.7)">4</text>
<g font-size="3.2" fill="#00f">
<text x="59.4" y="115">2</text>
<text x="79.7" y="118.6">1</text>
<text x="137" y="118.6">6</text>
<text x="59.4" y="122.1">3</text>
<text x="137" y="125.6">5</text>
<text x="157.3" y="122.1">7</text>
<text x="205.8" y="129.2">9</text>
<text x="203.8" y="136.2">10</text>
<text x="226.1" y="132.7">8</text>
<text x="300.8" y="139.7">12</text>
<text x="323.1" y="143.3">14</text>
<text x="300.8" y="146.8">13</text>
<text x="114.4" y="208.5">1</text>
<text x="118.9" y="209.9">UART1_CK/TIM2_CH1/BEEP/(HS)PD4</text>
<text x="206.9" y="209.9">PD3 (HS)/AIN4/TIM2_CH2/ADC_ETR</text>
<text x="268.1" y="208.5">20</text>
<text x="114.4" y="212.1">2</text>
<text x="114.4" y="215.6">3</text>
<text x="118.9" y="213.5">UART1_TX/AIN5/(HS) PD5</text>
<text x="220.4" y="213.5">PD2 (HS)/AIN3/[TIM2_CH3]</text>
<text x="268.1" y="215.6">18</text>
<text x="268.1" y="212.1">19</text>
<text x="114.4" y="219.1">4</text>
<text x="118.9" y="217">UART1_RX/AIN6/(HS) PD6</text>
<text x="118.9" y="220.5">NRST</text>
<text x="211.7" y="220.5">PC7 (HS) /SPI_MISO [TIM1_CH2]</text>
<text x="241.1" y="217">PD1(HS)/SWIM</text>
<text x="268.1" y="219.1">17</text>
<text x="114.4" y="222.6">5</text>
<text x="114.4" y="226.2">6</text>
<text x="118.9" y="224">OSCIN/PA1</text>
<text x="118.9" y="227.6">OSCOUT/PA2</text>
<text x="212.8" y="224">PC6 (HS)/SPI_MOSI [TIM1_CH1]</text>
<text x="214.9" y="227.6">PC5 (HS)/SPI_SCK [TIM2_CH1]</text>
<text x="268.1" y="226.2">15</text>
<text x="268.1" y="222.6">16</text>
<text x="114.4" y="229.7">7</text>
<text x="114.4" y="233.2">8</text>
<text x="118.9" y="231.1">VSS</text>
<text x="182.6" y="231.1">PC4 (HS) /TIM1_CH4/CLK_CCO/AIN2/[TIM1_CH2N]</text>
<text x="268.1" y="233.2">13</text>
<text x="268.1" y="229.7">14</text>
<text x="114.4" y="236.7">9</text>
<text x="118.9" y="234.6">VCAP</text>
<text x="118.9" y="238.2">VDD</text>
<text x="200.9" y="234.6">PC3 (HS)/TIM1_CH3 [TLI] [TIM1_CH1N]</text>
<text x="217.2" y="238.2">PB4 (T)/I 2 C_SCL [ADC_ETR]</text>
<text x="268.1" y="236.7">12</text>
<text x="112.4" y="240.3">10</text>
<text x="118.9" y="241.7">[SPI_NSS] TIM2_CH3/(HS) PA3</text>
<text x="213.5" y="241.7">PB5 (T)/I 2 C_SDA [TIM1_BKIN]</text>
<text x="268.1" y="240.3">11</text>
</g>
<g font-size="2.5" fill="#000080">
<text x="70.9" y="125.3">U1.1</text>
<text x="70.9" y="128.4">LM324AMX</text>
<text x="150.1" y="126.9">U1.2</text>
<text x="150.2" y="130.4">LM324AMX</text>
<text x="218.8" y="142.5">LM324AMX</text>
<text x="218.8" y="139.5">U1.3</text>
<text x="317.8" y="148.1">LM324AMX</text>
<text x="317.8" y="151.1">U1.4</text>
</g>
<g font-size="1.8" fill="#00f">
<text x="365.5" y="197.2">1</text>
<text x="365.5" y="203.9">2</text>
<text x="365.5" y="211.3">3</text>
<text x="365.5" y="218.1">4</text>
</g>
</svg>
